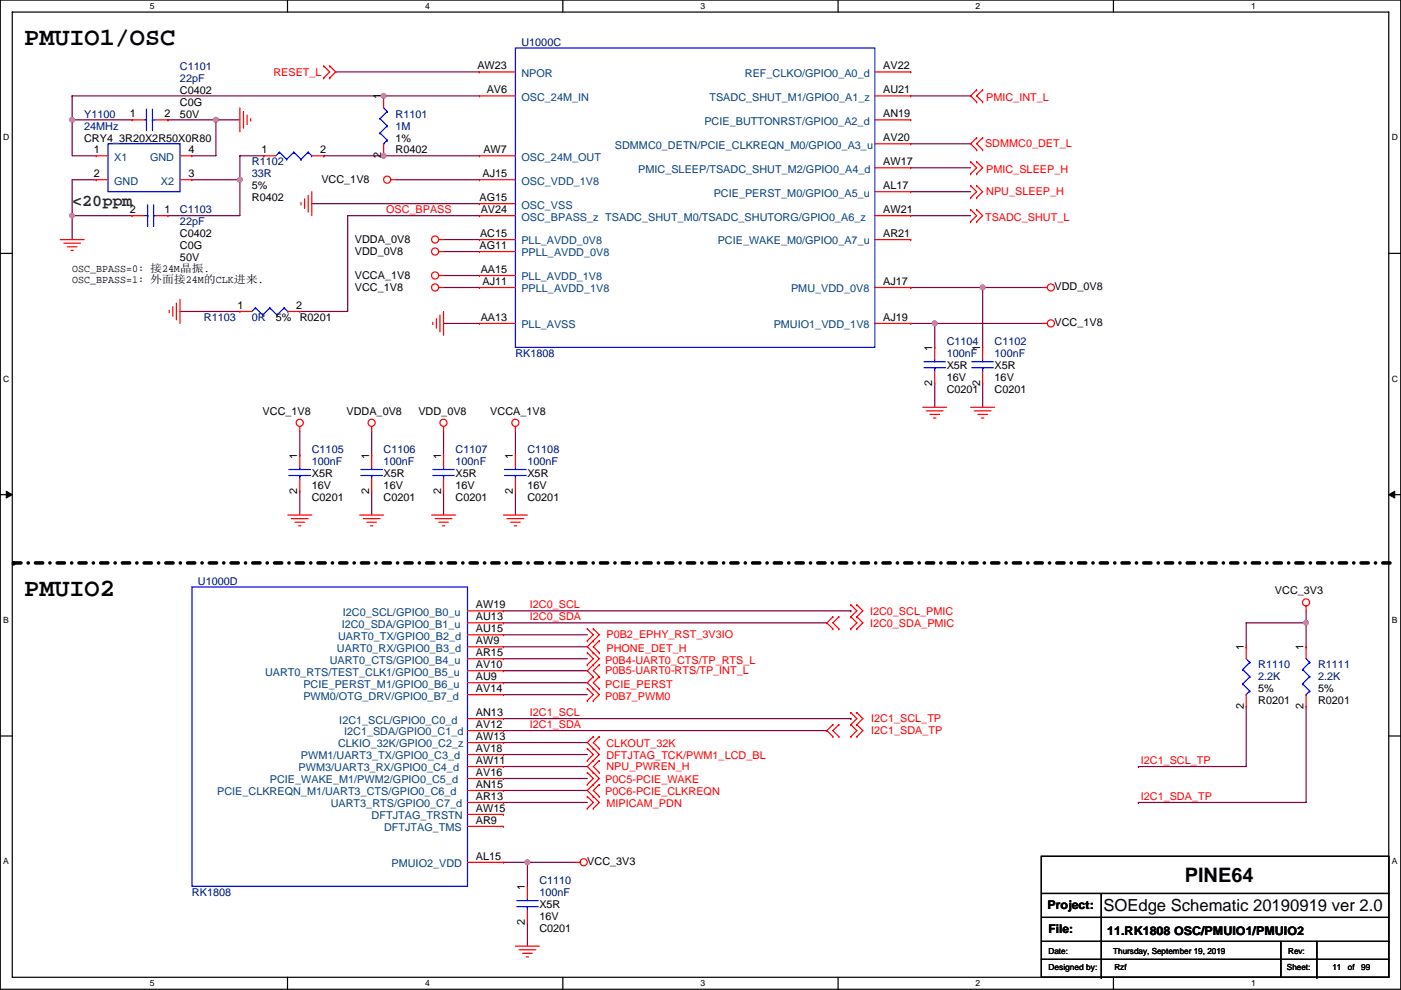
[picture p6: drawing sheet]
<svg xmlns="http://www.w3.org/2000/svg" width="297mm" height="210mm" viewBox="0 0 297 210" stroke-linecap="round" stroke-linejoin="round" font-family="sans-serif">
<path d="M.1 0h296.9v209.8h-296.9zM2.6 2.6h291.8v204.7h-291.8z" fill="none" stroke="#000" stroke-width=".25"/>
<g fill="#fff">
<path d="M31.8 .3h1v2h-1z"/>
<path d="M31.8 207.5h1v2.1h-1z"/>
</g>
<path d="M61 0v2.6M61 207.3v2.5" fill="none" stroke="#000" stroke-width=".25"/>
<g fill="#fff">
<path d="M90.1 .3h1v2h-1z"/>
<path d="M90.1 207.5h1v2.1h-1z"/>
</g>
<path d="M119.3 0v2.6M119.3 207.3v2.5" fill="none" stroke="#000" stroke-width=".25"/>
<g fill="#fff">
<path d="M148.5 .3h1v2h-1z"/>
<path d="M148.5 207.5h1v2.1h-1z"/>
</g>
<path d="M177.7 0v2.6M177.7 207.3v2.5" fill="none" stroke="#000" stroke-width=".25"/>
<g fill="#fff">
<path d="M206.9 .3h1v2h-1z"/>
<path d="M206.9 207.5h1v2.1h-1z"/>
</g>
<path d="M236.1 0v2.6M236.1 207.3v2.5" fill="none" stroke="#000" stroke-width=".25"/>
<g fill="#fff">
<path d="M265.2 .3h1v2h-1z"/>
<path d="M265.2 207.5h1v2.1h-1z"/>
<path d="M.7 28.2h1.3v2h-1.3z"/>
<path d="M295.1 28.2h1.3v2h-1.3z"/>
<path d="M.7 79.3h1.3v2.1h-1.3z"/>
<path d="M295.1 79.3h1.3v2.1h-1.3z"/>
</g>
<path d="M.1 53.7h2.5M294.4 53.7h2.6" fill="none" stroke="#000" stroke-width=".25"/>
<g fill="#fff">
<path d="M.7 130.5h1.2v2h-1.2z"/>
<path d="M295.1 130.5h1.2v2h-1.2z"/>
</g>
<path d="M.1 104.9h2.5M294.4 104.9h2.6" fill="none" stroke="#000" stroke-width=".25"/>
<g fill="#000" stroke="#000" stroke-width=".21">
<path d="M1.3 104.2l1.3 .7-1.3 .7z" fill-rule="evenodd"/>
<path d="M294.4 104.9l1.3-.7v1.4z" fill-rule="evenodd"/>
</g>
<g fill="#fff">
<path d="M.7 181.7h1.2v2h-1.2z"/>
<path d="M295.1 181.7h1.2v2h-1.2z"/>
</g>
<g fill="none" stroke="#000" stroke-width=".25">
<path d="M.1 156.1h2.5M294.4 156.1h2.6M220.8 181.6h73.6v25.7h-73.6zM220.8 189.5h73.6M220.8 194.6h73.6M220.8 199.7h73.6M233.5 189.5v17.8M271.6 199.7v7.6M279.2 199.7v7.6M294.4 189.5h.1M294.4 199.7h.1M220.8 203.5h73.6"/>
<path d="M233.5 207.3h.1M279.2 207.3h.1M294.4 203.5h.1"/>
</g>
<path d="M2.9 119.4h.1M294.7 119.4h-291.8" fill="none" stroke="#000" stroke-width=".76" stroke-dasharray="1.5 1.5 0 1.5"/>
<g fill="none" stroke="#800040" stroke-width=".25">
<path d="M71.2 15.3h30.5M15.3 20.3h.1M15.3 25.4h.1M15.3 20.3h86.4M15.3 20.3v12.7h5.1M15.3 25.4h12.7M20.4 38.1h-5.1v12.7M35.6 25.4h.1M35.6 25.4h15.3M40.7 38.1h10.2M45.8 25.4v7.6h-5.1M50.9 38.1h.1"/>
<path d="M55.9 33h-5v12.7h-15.3M68.6 33h.1M68.6 33h33.1M83.9 38.1h17.8M193.1 20.3h12.7M193.1 35.6h12.7M193.1 30.5h12.7M15.3 45.7h.1M15.3 45.7h12.7M66.1 43.2h35.6M94 58.4h7.7M94 50.8h7.7"/>
<path d="M94 53.4h7.7M101.7 45.7h.1M101.7 45.7h-28v20.4h-10.1M193.1 45.7h12.7M193.1 40.7h12.7M38.2 66.1h12.7M94 61h7.7M94 68.6h7.7M193.1 61h.1M193.1 61h27.9M193.1 68.6h27.9M198.2 68.6h.1"/>
<path d="M198.2 68.6v5.1M208.3 61h.1M208.3 61v12.7M63.6 91.5v5M78.8 91.5v5M94 91.5v5M109.3 91.5v5M198.2 81.3v5.1M208.3 81.3v5.1M63.6 104.2v5M78.8 104.2v5M94 104.2v5"/>
<path d="M109.3 104.2v5M106.7 129.6h73.7M106.7 132.1h68.6M106.7 139.7h17.8M106.7 137.2h17.8M106.7 134.6h17.8M175.3 132.1h.1M180.4 129.6h.1M276.9 132.1h.1M276.9 132.1h-12.7v5.1M276.9 129.6v7.6M106.7 155h68.6"/>
<path d="M106.7 152.4h73.7M106.7 157.5h17.8M106.7 142.3h17.8M106.7 147.3h17.8M106.7 144.8h17.8M175.3 155h.1M180.4 152.4h.1M264.2 149.9v12.7h-22.8M276.9 149.9v20.3h-35.5M106.7 165.1h17.8M106.7 167.7h17.8M106.7 162.6h17.8"/>
<path d="M106.7 170.2h17.8M106.7 160h17.8M241.4 162.6h.1M241.4 170.2h.1M106.7 182.9h15.3M111.8 182.9h.1M111.8 182.9v5.1M111.8 195.6v5.1"/>
</g>
<g fill="#f0f" stroke="#f0f" stroke-width=".25">
<circle cx="81.3" cy="20.3" r=".5"/>
<circle cx="45.8" cy="25.4" r=".5"/>
<circle cx="15.3" cy="45.7" r=".5"/>
<circle cx="15.3" cy="25.4" r=".5"/>
<circle cx="81.3" cy="33" r=".5"/>
<circle cx="50.8" cy="38.1" r=".5"/>
<circle cx="111.8" cy="182.9" r=".5"/>
<circle cx="276.9" cy="132.1" r=".5"/>
<circle cx="198.2" cy="68.6" r=".5"/>
<circle cx="208.3" cy="61" r=".5"/>
</g>
<g fill="none" stroke="#f00" stroke-width=".25">
<path d="M68.6 14h.1M68.6 16.5h.1M68.6 14l1.3 1.3-1.3 1.2M69.9 16.5h.1M69.9 14h.1M69.9 14l1.3 1.3-1.3 1.2M101.7 15.3h.1M101.7 15.3h7.6M185.5 15.3h7.6M193.1 15.3h.1M207.1 19.1h.1M207.1 19.1l-1.3 1.2 1.3 1.3"/>
<path d="M208.3 19.1h.1M208.3 19.1l-1.2 1.2 1.2 1.3M20.4 33h.1M20.4 38.1h.1M20.4 38.1h2.5M20.4 33h2.5M28 25.4h.1M28 25.4h2.5M33.1 25.4h2.5M35.6 25.4h.1M38.2 38.1h2.5M38.2 33h2.5"/>
<path d="M40.7 38.1h.1M40.7 33h.1M50.9 22.9v5.1M51.6 23.6v3.6M52.4 24.4v2M53.1 25.2v.5M55.9 33h.1M55.9 33h2.6M66.1 33h2.5M68.6 33h.1M81.3 20.3h.1M81.3 33h.1"/>
<path d="M81.3 20.3v2.6M81.3 30.5v2.5M82.9 38.1h1M101.7 20.3h.1M101.7 33h.1M101.7 38.1h.1M101.7 38.1h7.6M101.7 20.3h7.6M101.7 33h7.6M185.5 30.5h7.6M185.5 20.3h7.6M185.5 35.6h7.6"/>
<path d="M185.5 25.4h7.6M193.1 30.5h.1M193.1 20.3h.1M193.1 35.6h.1M193.1 25.4h.1M205.8 36.9h.1M205.8 34.3h.1M205.8 39.4h.1M205.8 34.3l1.3 1.3-1.3 1.3M205.8 39.4l1.3 1.3-1.3 1.2M207.1 29.2h.1M207.1 31.8h.1"/>
<path d="M207.1 21.6h.1M207.1 36.9h.1M207.1 34.3h.1M207.1 39.4h.1M207.1 29.2l-1.3 1.3 1.3 1.3M207.1 34.3l1.2 1.3-1.2 1.3M207.1 39.4l1.2 1.3-1.2 1.2M208.3 31.8h.1M208.3 29.2h.1M208.3 21.6h.1M208.3 29.2l-1.2 1.3 1.2 1.3M12.8 50.8h5"/>
<path d="M13.5 51.6h3.6M14.3 52.3h2M15 53.1h.6M28 45.7h.1M28 45.7h2.5M33.1 45.7h2.5M35.6 45.7h.1M63.8 42.9v.6M64.6 42.2v2M65.3 41.4v3.6M66.1 40.7v5M93 50.8h1"/>
<path d="M93 58.4h1M93 53.4h1M101.7 45.7h.1M101.7 53.4h.1M101.7 43.2h.1M101.7 58.4h.1M101.7 50.8h.1M101.7 50.8h7.6M101.7 58.4h7.6M101.7 53.4h7.6M101.7 45.7h7.6M101.7 43.2h7.6"/>
<path d="M185.5 50.8h7.6M185.5 45.7h7.6M185.5 40.7h7.6M193.1 45.7h.1M193.1 40.7h.1M193.1 50.8h.1M205.8 47h.1M205.8 44.5h.1M205.8 41.9h.1M205.8 44.5l1.3 1.2-1.3 1.3M207.1 47h.1M207.1 44.5h.1"/>
<path d="M207.1 41.9h.1M207.1 44.5l1.2 1.2-1.2 1.3M35.9 65.8v.5M36.6 65v2.1M37.4 64.3v3.5M38.2 63.5v5.1M50.9 66.1h.1M50.9 66.1h2.5M61 66.1h2.6M63.6 66.1h.1M91.8 68.3v.6M92.5 67.6v2"/>
<path d="M93 61h1M93.3 66.8v3.6M94 66.1v5M101.7 61h.1M101.7 68.6h.1M101.7 68.6h7.6M101.7 61h7.6M185.5 68.6h7.6M185.5 61h7.6M193.1 61h.1M193.1 68.6h.1M198.2 73.7h.1"/>
<path d="M198.2 73.7v2.5M198.2 78.8v2.5M208.3 73.7h.1M208.3 73.7v2.5M208.3 78.8v2.5M221 68.6h1.1M221 61h1.1M63.6 96.5h.1M63.6 90.4v1.1M63.6 96.5v2.6M78.8 96.5h.1M78.8 90.4v1.1"/>
<path d="M78.8 96.5v2.6M94 96.5h.1M94 90.4v1.1M94 96.5v2.6M109.3 96.5h.1M109.3 90.4v1.1M109.3 96.5v2.6M195.6 86.4h5.1M196.4 87.1h3.6M197.2 87.9h2M197.9 88.7h.5M198.2 81.3h.1"/>
<path d="M205.8 86.4h5.1M206.6 87.1h3.5M207.3 87.9h2.1M208.1 88.7h.5M208.3 81.3h.1M61 109.2h5.1M61.8 110h3.5M62.5 110.8h2.1M63.3 111.5h.5M63.6 104.2h.1M63.6 101.6v2.6M76.3 109.2h5"/>
<path d="M77 110h3.6M77.8 110.8h2M78.5 111.5h.6M78.8 104.2h.1M78.8 101.6v2.6M91.5 109.2h5.1M92.3 110h3.5M93 110.8h2.1M93.8 111.5h.5M94 104.2h.1M94 101.6v2.6M106.7 109.2h5.1"/>
<path d="M107.5 110h3.6M108.3 110.8h2M109 111.5h.5M109.3 104.2h.1M109.3 101.6v2.6M99.1 129.6h7.6M99.1 132.1h7.6M99.1 139.7h7.6M99.1 137.2h7.6M99.1 134.6h7.6M106.7 129.6h.1M106.7 132.1h.1"/>
<path d="M106.7 139.7h.1M106.7 137.2h.1M106.7 134.6h.1M124.5 138.5h.1M124.5 135.9h.1M124.5 133.4h.1M124.5 138.5l1.3 1.2-1.3 1.3M124.5 133.4l1.3 1.2-1.3 1.3M125.8 135.9h.1M125.8 138.5h.1M125.8 133.4h.1M125.8 133.4l1.3 1.2-2.6 2.6 2.6 2.5-2.6 2.6 1.3 1.2"/>
<path d="M127.1 138.5h.1M127.1 135.9h.1M127.1 135.9l-1.3 1.3 1.3 1.3M176.6 130.8h.1M176.6 133.4h.1M176.6 130.8l-1.3 1.3 1.3 1.3M177.9 133.4h.1M177.9 130.8h.1M177.9 130.8l-1.3 1.3 1.3 1.3M180.4 130.8h.1M180.4 128.3h.1M180.4 133.4h.1"/>
<path d="M180.4 128.3l1.3 1.3-1.3 1.2M180.4 130.8l1.3 1.3-1.3 1.3M181.7 130.8h.1M181.7 128.3h.1M181.7 133.4h.1M181.7 128.3l1.2 1.3-1.2 1.2M181.7 130.8l1.2 1.3-1.2 1.3M264.2 137.2h.1M264.2 137.2v2.5M276.9 137.2h.1M276.9 128.5v1.1M276.9 137.2v2.5"/>
<path d="M99.1 157.5h7.6M99.1 142.3h7.6M99.1 144.8h7.6M99.1 155h7.6M99.1 147.3h7.6M99.1 152.4h7.6M106.7 157.5h.1M106.7 142.3h.1M106.7 144.8h.1M106.7 155h.1M106.7 147.3h.1M106.7 152.4h.1"/>
<path d="M124.5 158.8h.1M124.5 141h.1M124.5 148.6h.1M124.5 146.1h.1M124.5 158.8l1.3 1.2-1.3 1.3M124.5 146.1l1.3 1.2-1.3 1.3M125.8 156.2h.1M125.8 158.8h.1M125.8 141h.1M125.8 143.5h.1M125.8 146.1h.1M125.8 148.6h.1"/>
<path d="M125.8 156.2l-1.3 1.3 2.6 2.5-2.6 2.6 2.6 2.5-2.6 2.6 2.6 2.5-1.3 1.3M125.8 143.5l-1.3 1.3 2.6 2.5-1.3 1.3M127.1 158.8h.1M127.1 156.2h.1M127.1 143.5h.1M127.1 141h.1M127.1 146.1h.1M127.1 156.2l-1.3 1.3 1.3 1.3M127.1 141l-1.3 1.3 1.3 1.2M127.1 143.5l-1.3 1.3 1.3 1.3M176.6 153.7h.1M176.6 156.2h.1"/>
<path d="M176.6 153.7l-1.3 1.3 1.3 1.2M177.9 156.2h.1M177.9 153.7h.1M177.9 153.7l-1.3 1.3 1.3 1.2M180.4 153.7h.1M180.4 151.2h.1M180.4 156.2h.1M180.4 151.2l1.3 1.2-1.3 1.3M180.4 153.7l1.3 1.3-1.3 1.2M181.7 153.7h.1M181.7 151.2h.1M181.7 156.2h.1"/>
<path d="M181.7 151.2l1.2 1.2-1.2 1.3M181.7 153.7l1.2 1.3-1.2 1.2M264.2 149.9h.1M264.2 147.3v2.6M276.9 149.9h.1M276.9 147.3v2.6M99.1 172.7h7.6M99.1 175.3h7.6M99.1 160h7.6M99.1 165.1h7.6M99.1 162.6h7.6M99.1 167.7h7.6"/>
<path d="M99.1 170.2h7.6M106.7 172.7h.1M106.7 175.3h.1M106.7 160h.1M106.7 165.1h.1M106.7 162.6h.1M106.7 167.7h.1M106.7 170.2h.1M124.5 166.4h.1M124.5 163.9h.1M124.5 161.3h.1M124.5 171.5h.1"/>
<path d="M124.5 168.9h.1M124.5 163.9l1.3 1.2-1.3 1.3M124.5 168.9l1.3 1.3-1.3 1.3M125.8 166.4h.1M125.8 163.9h.1M125.8 161.3h.1M125.8 171.5h.1M125.8 168.9h.1M127.1 168.9h.1M127.1 166.4h.1M127.1 163.9h.1M127.1 161.3h.1"/>
<path d="M127.1 166.4l-1.3 1.3 1.3 1.2M127.1 161.3l-1.3 1.3 1.3 1.3M99.1 182.9h7.6M106.7 182.9h.1M111.8 188h.1M111.8 195.6h.1M111.8 188v2.5M111.8 193.1v2.5M122 182.9h1M109.3 200.7h5.1M110 201.4h3.6M110.8 202.2h2"/>
<path d="M111.6 203h.5"/>
<circle cx="82.1" cy="38.1" r=".76"/>
<circle cx="92.2" cy="50.8" r=".76"/>
<circle cx="92.2" cy="58.4" r=".76"/>
<circle cx="92.2" cy="53.3" r=".76"/>
<circle cx="92.2" cy="61" r=".76"/>
<circle cx="222.8" cy="61" r=".76"/>
<circle cx="222.8" cy="68.6" r=".76"/>
<circle cx="63.5" cy="89.7" r=".76"/>
<circle cx="78.8" cy="89.7" r=".76"/>
<circle cx="94" cy="89.7" r=".76"/>
<circle cx="109.3" cy="89.7" r=".76"/>
<circle cx="276.9" cy="127.8" r=".76"/>
<circle cx="123.7" cy="182.9" r=".76"/>
</g>
<g fill="none" stroke="#00f" stroke-width=".25">
<path d="M109.3 10.2h76.2v63.5h-76.2zM22.9 30.5h15.3v10.2h-15.3zM30.5 25.4h.5M31 23.1v4.6M32.3 25.4h.1M32.3 25.4h.8M32.3 23.1v4.6M59.2 32.3h.1M59.2 32.3l-.7 .7M59.2 32.3l1.6 1.5M60.8 33.8h.1M62.3 32.3h.1"/>
<path d="M62.3 32.3l-1.5 1.5M62.3 32.3l1.5 1.5M63.8 33.8h.1M65.3 32.3h.1M65.3 32.3l-1.5 1.5M65.3 32.3l.8 .7M66.1 33h.1M80.6 25.2h.1M80.6 28.2h.1M80.6 25.2l1.5 1.5M80.6 28.2l1.5 1.5M81.3 30.5h.1"/>
<path d="M81.3 22.9l.8 .7M82.1 23.6h.1M82.1 26.7h.1M82.1 29.7h.1M82.1 23.6l-1.5 1.6M82.1 26.7l-1.5 1.5M82.1 29.7l-.8 .8M30.5 45.7h.8M31.3 45.7h.1M31.3 43.5v4.5M32.6 45.7h.5M32.6 43.5v4.5"/>
<path d="M54.2 65.3h.1M54.2 65.3l-.8 .8M54.2 65.3l1.5 1.5M55.7 66.8h.1M57.2 65.3h.1M57.2 65.3l-1.5 1.5M57.2 65.3l1.5 1.5M58.7 66.8h.1M60.3 65.3h.1M60.3 65.3l-1.6 1.5M60.3 65.3l.7 .8M61 66.1h.1"/>
<path d="M195.9 78h4.6M195.9 76.7h4.6M198.2 78h.1M198.2 76.2v.5M198.2 78v.8M206.1 78h4.5M206.1 76.7h4.5M208.3 78h.1M208.3 76.2v.5M208.3 78v.8M61.3 99.6h4.5M63.6 99.1v.5"/>
<path d="M76.5 99.6h4.6M78.8 99.1v.5M91.8 99.6h4.5M94 99.1v.5M107 99.6h4.6M109.3 99.1v.5M61.3 100.9h4.5M63.6 100.9h.1M63.6 100.9v.7M76.5 100.9h4.6M78.8 100.9h.1M78.8 100.9v.7"/>
<path d="M91.8 100.9h4.5M94 100.9h.1M94 100.9v.7M107 100.9h4.6M109.3 100.9h.1M109.3 100.9v.7M40.7 124.5h58.4v63.5h-58.4zM264.2 139.7l.8 .8M276.9 139.7l.8 .8M263.5 142h.1M263.5 145.1h.1M263.5 142l1.5 1.5"/>
<path d="M263.5 145.1l1.5 1.5M264.2 147.3h.1M265 140.5h.1M265 143.5h.1M265 146.6h.1M265 140.5l-1.5 1.5M265 143.5l-1.5 1.6M265 146.6l-.8 .7M276.2 142h.1M276.2 145.1h.1M276.2 142l1.5 1.5M276.2 145.1l1.5 1.5"/>
<path d="M276.9 147.3h.1M277.7 140.5h.1M277.7 143.5h.1M277.7 146.6h.1M277.7 140.5l-1.5 1.5M277.7 143.5l-1.5 1.6M277.7 146.6l-.8 .7M109.5 192.3h4.6M109.5 191h4.6M111.8 192.3h.1M111.8 190.5v.5M111.8 192.3v.8"/>
</g>
<g font-size="5.3">
<text x="5.1" y="9.6">PMUIO1/OSC</text>
<text x="5.1" y="126.4">PMUIO2</text>
</g>
<text font-size="4.2" x="251.2" y="187.1">PINE64</text>
<text font-size="3.6" fill="#008000" x="15.3" y="43.6">&lt;20ppm</text>
<text font-size="3.5" x="233.9" y="193.3">SOEdge Schematic 20190919 ver 2.0</text>
<g font-size="2.5">
<text x="222.1" y="192.9">Project:</text>
<text x="222.3" y="198">File:</text>
<text x="234.8" y="198.2">11.RK1808 OSC/PMUIO1/PMUIO2</text>
</g>
<g font-size="2.3" fill="#000080">
<text x="110.6" y="9.7">U1000C</text>
<text x="38.2" y="14.8">C1101</text>
<text x="38.2" y="17.3">22pF</text>
<text x="17.8" y="24.9">Y1100</text>
<text x="17.8" y="27.5">24MHz</text>
<text x="83.9" y="24.9">R1101</text>
<text x="83.9" y="27.5">1M</text>
<text x="53.4" y="35.1">R1102</text>
<text x="53.4" y="37.6">33R</text>
<text x="38.2" y="45.3">C1103</text>
<text x="38.2" y="47.8">22pF</text>
<text x="43.2" y="68.1">R1103</text>
<text x="53.4" y="68.1">0R</text>
<text x="109.3" y="75.7">RK1808</text>
<text x="200.7" y="73.2">C1104</text>
<text x="200.7" y="75.7">100nF</text>
<text x="210.9" y="73.2">C1102</text>
<text x="210.9" y="75.7">100nF</text>
<text x="66.1" y="96.1">C1105</text>
<text x="66.1" y="98.6">100nF</text>
<text x="81.3" y="96.1">C1106</text>
<text x="81.3" y="98.6">100nF</text>
<text x="96.6" y="96.1">C1107</text>
<text x="96.6" y="98.6">100nF</text>
<text x="111.8" y="96.1">C1108</text>
<text x="111.8" y="98.6">100nF</text>
<text x="42" y="124">U1000D</text>
<text x="266.8" y="141.8">R1110</text>
<text x="279.5" y="141.8">R1111</text>
<text x="266.8" y="144.3">2.2K</text>
<text x="279.5" y="144.3">2.2K</text>
<text x="40.7" y="190">RK1808</text>
<text x="114.4" y="187.5">C1110</text>
<text x="114.4" y="190">100nF</text>
</g>
<g font-size="2.3" fill="#f00">
<text x="58" y="16">RESET_L</text>
<text x="209.1" y="21.4">PMIC_INT_L</text>
<text x="208.8" y="31.3">SDMMC0_DET_L</text>
<text x="209.1" y="36.6">PMIC_SLEEP_H</text>
<text x="209.1" y="41.4">NPU_SLEEP_H</text>
<text x="81.8" y="45.1">OSC_BPASS</text>
<text x="208.8" y="46.8">TSADC_SHUT_L</text>
<text x="112.3" y="128.9">I2C0_SCL</text>
<text x="112.3" y="131.5">I2C0_SDA</text>
<text x="184.5" y="130.3">I2C0_SCL_PMIC</text>
<text x="128.6" y="135.4">P0B2_EPHY_RST_3V3IO</text>
<text x="184.5" y="132.9">I2C0_SDA_PMIC</text>
<text x="128.3" y="143">P0B5-UART0-RTS/TP_INT_L</text>
<text x="128.3" y="140.8">P0B4-UART0_CTS/TP_RTS_L</text>
<text x="128.6" y="138.2">PHONE_DET_H</text>
<text x="128.3" y="145.8">PCIE_PERST</text>
<text x="128.3" y="148.4">P0B7_PWM0</text>
<text x="112.3" y="154.3">I2C1_SDA</text>
<text x="112.3" y="151.8">I2C1_SCL</text>
<text x="184.7" y="153.2">I2C1_SCL_TP</text>
<text x="184.7" y="155.7">I2C1_SDA_TP</text>
<text x="128.6" y="158.5">CLKOUT_32K</text>
<text x="128.6" y="161.1">DFTJTAG_TCK/PWM1_LCD_BL</text>
<text x="241.9" y="162">I2C1_SCL_TP</text>
<text x="128.3" y="166.2">P0C5-PCIE_WAKE</text>
<text x="128.6" y="163.4">NPU_PWREN_H</text>
<text x="128.3" y="168.7">P0C6-PCIE_CLKREQN</text>
<text x="128.6" y="171.2">MIPICAM_PDN</text>
<text x="241.9" y="169.6">I2C1_SDA_TP</text>
</g>
<g font-size="2.3">
<text x="101.2" y="14.7">AW23</text>
<text x="187.3" y="14.7">AV22</text>
<text x="38.2" y="19.9">C0402</text>
<text x="38.2" y="22.4">C0G</text>
<text x="80.8" y="21.1" transform="rotate(-90 80.8 21.1)">1</text>
<text x="103.2" y="19.8">AV6</text>
<text x="187.3" y="19.8">AU21</text>
<text x="27.5" y="24.9">1</text>
<text x="34.9" y="24.9">2</text>
<text x="38.2" y="24.9">50V</text>
<text x="187.3" y="24.9">AN19</text>
<text x="187.3" y="30">AV20</text>
<text x="17.8" y="30">CRY4_3R20X2R50X0R80</text>
<text x="19.9" y="32.5">1</text>
<text x="39.9" y="32.5">4</text>
<text x="55.4" y="32.5">1</text>
<text x="67.9" y="32.5">2</text>
<text x="80.8" y="33.6" transform="rotate(-90 80.8 33.6)">2</text>
<text x="83.9" y="32.6">R0402</text>
<text x="83.9" y="30">1%</text>
<text x="102.5" y="32.5">AW7</text>
<text x="187.3" y="35.1">AW17</text>
<text x="19.9" y="37.6">2</text>
<text x="39.9" y="37.6">3</text>
<text x="53.4" y="40.2">5%</text>
<text x="68.1" y="38.9">VCC_1V8</text>
<text x="102.3" y="37.6">AJ15</text>
<text x="187.3" y="40.1">AL17</text>
<text x="27.5" y="45.2">2</text>
<text x="34.9" y="45.2">1</text>
<text x="53.4" y="42.7">R0402</text>
<text x="101.7" y="42.7">AG15</text>
<text x="101.9" y="45.2">AV24</text>
<text x="187.3" y="45.2">AW21</text>
<text x="38.2" y="50.3">C0402</text>
<text x="38.2" y="52.9">C0G</text>
<text x="75.2" y="51.6">VDDA_0V8</text>
<text x="101.7" y="52.8">AG11</text>
<text x="101.8" y="50.3">AC15</text>
<text x="187.3" y="50.3">AR21</text>
<text x="15.3" y="57.7">OSC_BPASS=0: 接24M晶振.</text>
<text x="38.2" y="55.4">50V</text>
<text x="75.2" y="59.2">VCCA_1V8</text>
<text x="75.2" y="54.1">VDD_0V8</text>
<text x="101.9" y="57.9">AA15</text>
<text x="15.3" y="60">OSC_BPASS=1: 外面接24M的CLK进来.</text>
<text x="50.4" y="65.5">1</text>
<text x="62.8" y="65.5">2</text>
<text x="75.2" y="61.8">VCC_1V8</text>
<text x="102.3" y="60.5">AJ11</text>
<text x="187.3" y="60.5">AJ17</text>
<text x="223.6" y="61.5">VDD_0V8</text>
<text x="58.5" y="68.1">5%</text>
<text x="63.6" y="68.1">R0201</text>
<text x="101.9" y="68.1">AA13</text>
<text x="187.3" y="68.1">AJ19</text>
<text x="223.6" y="69.1">VCC_1V8</text>
<text x="197.7" y="74.4" transform="rotate(-90 197.7 74.4)">1</text>
<text x="207.8" y="74.4" transform="rotate(-90 207.8 74.4)">1</text>
<text x="197.7" y="81.8" transform="rotate(-90 197.7 81.8)">2</text>
<text x="200.7" y="83.4">C0201</text>
<text x="200.7" y="78.3">X5R</text>
<text x="200.7" y="80.8">16V</text>
<text x="207.8" y="81.8" transform="rotate(-90 207.8 81.8)">2</text>
<text x="210.9" y="83.4">C0201</text>
<text x="210.9" y="78.3">X5R</text>
<text x="210.9" y="80.8">16V</text>
<text x="55.7" y="87.9">VCC_1V8</text>
<text x="73.5" y="87.9">VDDA_0V8</text>
<text x="88.7" y="87.9">VDD_0V8</text>
<text x="103.9" y="87.9">VCCA_1V8</text>
<text x="63" y="97.3" transform="rotate(-90 63 97.3)">1</text>
<text x="66.1" y="101.1">X5R</text>
<text x="78.3" y="97.3" transform="rotate(-90 78.3 97.3)">1</text>
<text x="81.3" y="101.1">X5R</text>
<text x="93.5" y="97.3" transform="rotate(-90 93.5 97.3)">1</text>
<text x="96.6" y="101.1">X5R</text>
<text x="108.8" y="97.3" transform="rotate(-90 108.8 97.3)">1</text>
<text x="111.8" y="101.1">X5R</text>
<text x="63" y="104.7" transform="rotate(-90 63 104.7)">2</text>
<text x="66.1" y="106.2">C0201</text>
<text x="66.1" y="103.7">16V</text>
<text x="78.3" y="104.7" transform="rotate(-90 78.3 104.7)">2</text>
<text x="81.3" y="106.2">C0201</text>
<text x="81.3" y="103.7">16V</text>
<text x="93.5" y="104.7" transform="rotate(-90 93.5 104.7)">2</text>
<text x="96.6" y="106.2">C0201</text>
<text x="96.6" y="103.7">16V</text>
<text x="108.8" y="104.7" transform="rotate(-90 108.8 104.7)">2</text>
<text x="111.8" y="106.2">C0201</text>
<text x="111.8" y="103.7">16V</text>
<text x="100.9" y="129">AW19</text>
<text x="100.9" y="131.6">AU13</text>
<text x="270.3" y="126">VCC_3V3</text>
<text x="100.9" y="136.7">AW9</text>
<text x="100.9" y="134.1">AU15</text>
<text x="263.7" y="137.9" transform="rotate(-90 263.7 137.9)">1</text>
<text x="276.4" y="137.9" transform="rotate(-90 276.4 137.9)">1</text>
<text x="100.9" y="141.7">AV10</text>
<text x="100.9" y="139.2">AR15</text>
<text x="100.9" y="144.3">AU9</text>
<text x="100.9" y="146.8">AV14</text>
<text x="266.8" y="149.4">R0201</text>
<text x="266.8" y="146.9">5%</text>
<text x="279.5" y="149.4">R0201</text>
<text x="279.5" y="146.9">5%</text>
<text x="100.9" y="154.4">AV12</text>
<text x="100.9" y="151.9">AN13</text>
<text x="263.7" y="150.4" transform="rotate(-90 263.7 150.4)">2</text>
<text x="276.4" y="150.4" transform="rotate(-90 276.4 150.4)">2</text>
<text x="100.9" y="157">AW13</text>
<text x="100.9" y="159.5">AV18</text>
<text x="100.9" y="164.6">AV16</text>
<text x="100.9" y="162.1">AW11</text>
<text x="100.9" y="167.1">AN15</text>
<text x="100.9" y="169.7">AR13</text>
<text x="100.9" y="172.2">AW15</text>
<text x="100.9" y="174.8">AR9</text>
<text x="100.9" y="182.4">AL15</text>
<text x="124.5" y="183.4">VCC_3V3</text>
<text x="111.3" y="188.7" transform="rotate(-90 111.3 188.7)">1</text>
<text x="111.3" y="196.1" transform="rotate(-90 111.3 196.1)">2</text>
<text x="114.4" y="197.7">C0201</text>
<text x="114.4" y="192.6">X5R</text>
<text x="114.4" y="195.1">16V</text>
</g>
<g font-size="2.3" fill="#004080">
<text x="110.6" y="16.3">NPOR</text>
<text x="157.9" y="16.3">REF_CLKO/GPIO0_A0_d</text>
<text x="110.6" y="21.4">OSC_24M_IN</text>
<text x="150.4" y="21.4">TSADC_SHUT_M1/GPIO0_A1_z</text>
<text x="149.3" y="26.5">PCIE_BUTTONRST/GPIO0_A2_d</text>
<text x="24.2" y="34.1">X1</text>
<text x="31.8" y="34.1">GND</text>
<text x="110.6" y="34.1">OSC_24M_OUT</text>
<text x="130.4" y="31.5">SDMMC0_DETN/PCIE_CLKREQN_M0/GPIO0_A3_u</text>
<text x="24.2" y="39.2">GND</text>
<text x="34.1" y="39.2">X2</text>
<text x="110.6" y="39.2">OSC_VDD_1V8</text>
<text x="135.3" y="36.6">PMIC_SLEEP/TSADC_SHUT_M2/GPIO0_A4_d</text>
<text x="151.3" y="41.7">PCIE_PERST_M0/GPIO0_A5_u</text>
<text x="110.6" y="46.8">OSC_BPASS_z TSADC_SHUT_M0/TSADC_SHUTORG/GPIO0_A6_z</text>
<text x="110.6" y="44.2">OSC_VSS</text>
<text x="110.6" y="51.9">PLL_AVDD_0V8</text>
<text x="152.2" y="51.9">PCIE_WAKE_M0/GPIO0_A7_u</text>
<text x="110.6" y="54.4">PPLL_AVDD_0V8</text>
<text x="110.6" y="59.5">PLL_AVDD_1V8</text>
<text x="110.6" y="62">PPLL_AVDD_1V8</text>
<text x="167.7" y="62">PMU_VDD_0V8</text>
<text x="110.6" y="69.6">PLL_AVSS</text>
<text x="164" y="69.6">PMUIO1_VDD_1V8</text>
<text x="72.7" y="130.6">I2C0_SCL/GPIO0_B0_u</text>
<text x="71.7" y="135.7">UART0_TX/GPIO0_B2_d</text>
<text x="72.5" y="133.1">I2C0_SDA/GPIO0_B1_u</text>
<text x="56.2" y="143.3">UART0_RTS/TEST_CLK1/GPIO0_B5_u</text>
<text x="69.9" y="140.8">UART0_CTS/GPIO0_B4_u</text>
<text x="71.4" y="138.2">UART0_RX/GPIO0_B3_d</text>
<text x="64.3" y="145.8">PCIE_PERST_M1/GPIO0_B6_u</text>
<text x="64.3" y="148.4">PWM0/OTG_DRV/GPIO0_B7_d</text>
<text x="71.9" y="153.5">I2C1_SCL/GPIO0_C0_d</text>
<text x="73" y="156">I2C1_SDA/GPIO0_C1_d</text>
<text x="63.8" y="161.1">PWM1/UART3_TX/GPIO0_C3_d</text>
<text x="71.7" y="158.5">CLKIO_32K/GPIO0_C2_z</text>
<text x="57.2" y="166.2">PCIE_WAKE_M1/PWM2/GPIO0_C5_d</text>
<text x="63.3" y="163.6">PWM3/UART3_RX/GPIO0_C4_d</text>
<text x="46" y="168.7">PCIE_CLKREQN_M1/UART3_CTS/GPIO0_C6_d</text>
<text x="70.1" y="171.2">UART3_RTS/GPIO0_C7_d</text>
<text x="78.8" y="173.8">DFTJTAG_TRSTN</text>
<text x="81.4" y="176.3">DFTJTAG_TMS</text>
<text x="83" y="183.9">PMUIO2_VDD</text>
</g>
<g font-size="1.8">
<text x="31.8" y="1.9">5</text>
<text x="90.1" y="1.9">4</text>
<text x="148.5" y="1.9">3</text>
<text x="206.9" y="1.9">2</text>
<text x="265.2" y="1.9">1</text>
<text x=".7" y="29.8">D</text>
<text x="295.1" y="29.8">D</text>
<text x=".7" y="81">C</text>
<text x="295.1" y="81">C</text>
<text x=".7" y="132.1">B</text>
<text x="295.1" y="132.1">B</text>
<text x=".7" y="183.3">A</text>
<text x="295.1" y="183.3">A</text>
<text x="222.3" y="202.3">Date:</text>
<text x="236" y="202.3">Thursday, September 19, 2019</text>
<text x="273.1" y="202.3">Rev:</text>
<text x="31.8" y="209.2">5</text>
<text x="90.1" y="209.2">4</text>
<text x="148.5" y="209.2">3</text>
<text x="206.9" y="209.2">2</text>
<text x="222.3" y="205.8">Designed by:</text>
<text x="236.3" y="205.8">Rzf</text>
<text x="265.2" y="209.2">1</text>
<text x="272.9" y="205.8">Sheet:</text>
<text x="282.5" y="205.8">11</text>
<text x="285.8" y="205.8">of</text>
<text x="288.6" y="205.8">99</text>
</g>
</svg>
